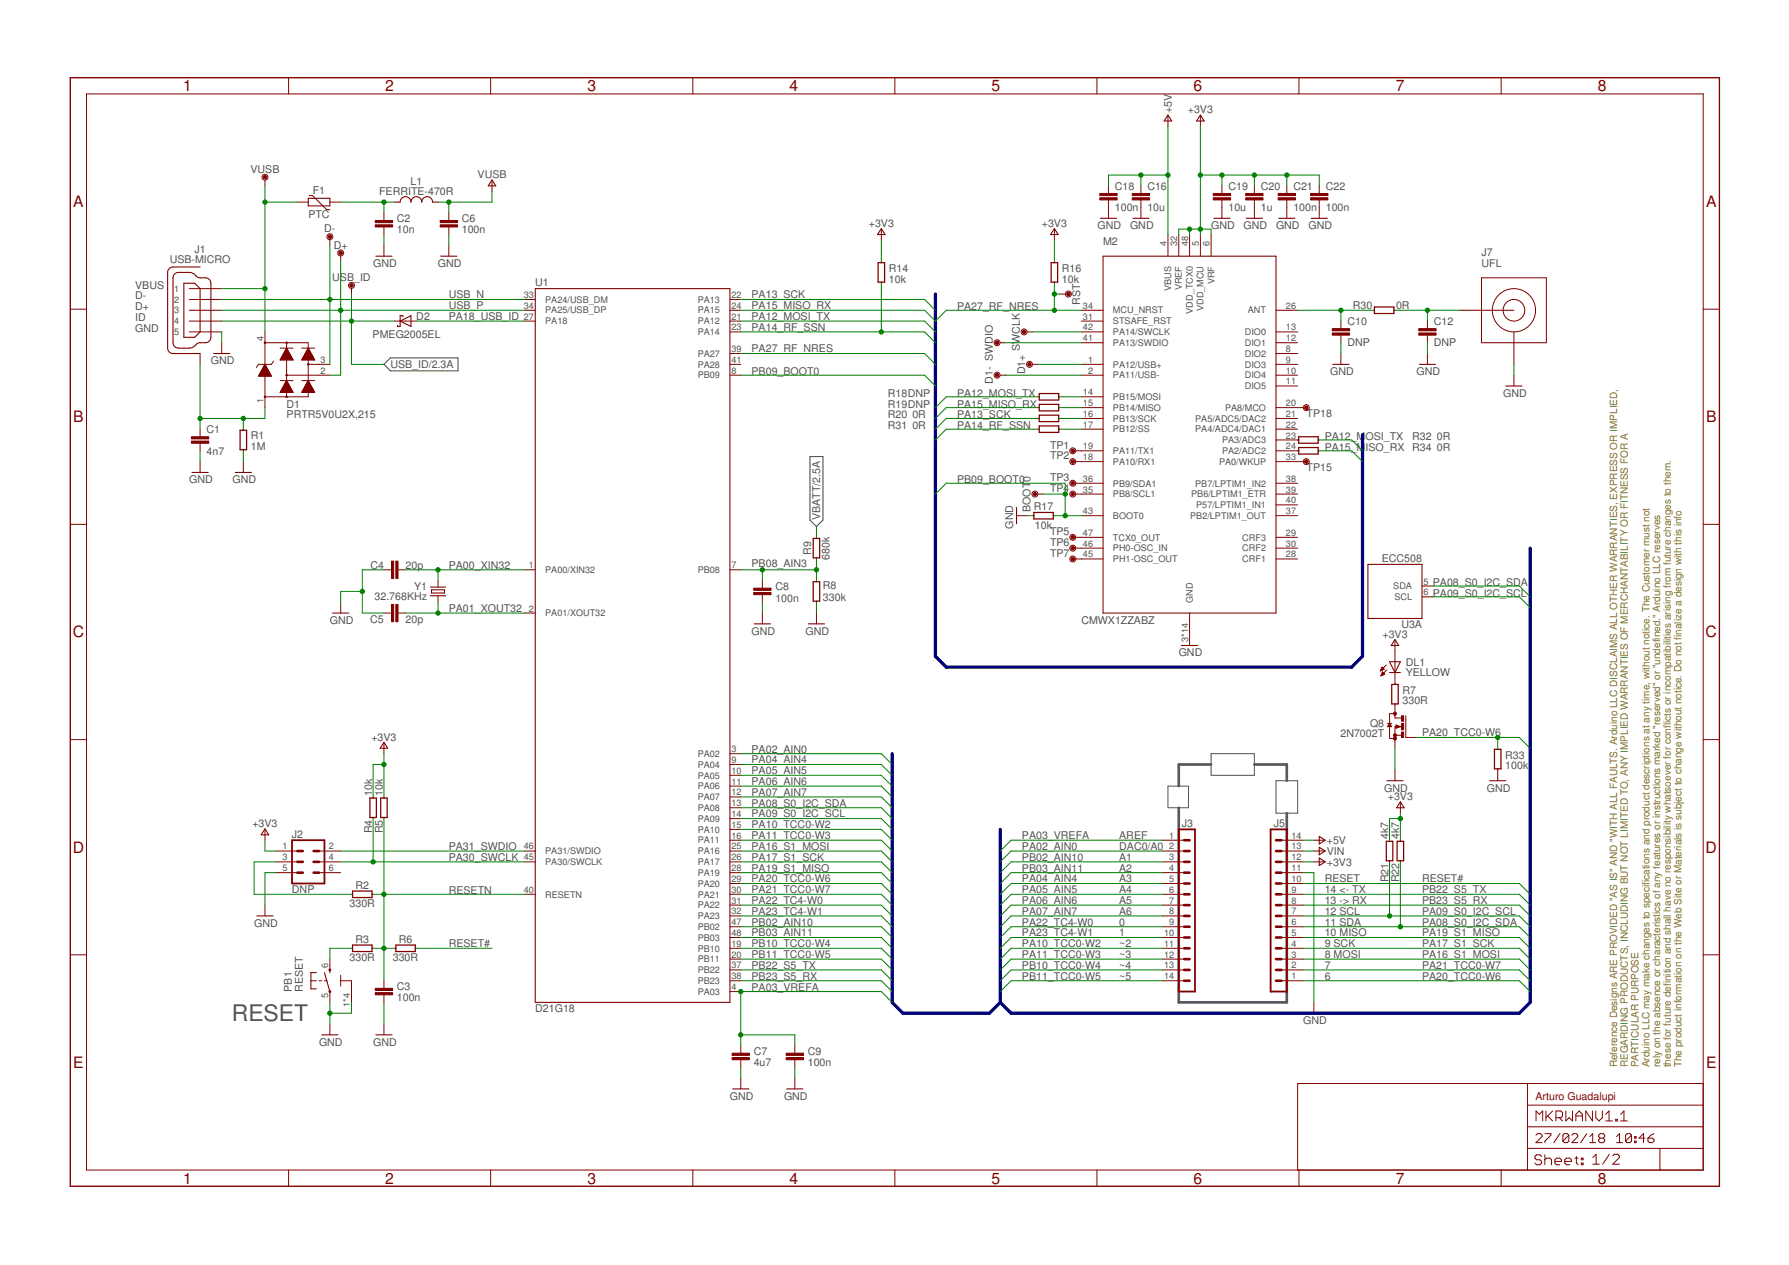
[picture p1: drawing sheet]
<svg xmlns="http://www.w3.org/2000/svg" width="420mm" height="297mm" viewBox="0 0 420 297" stroke-linecap="round" stroke-linejoin="round" font-family="sans-serif">
<path d="M284.4 177h10.2v5.1h-10.2zM274.3 184.6h4.8v5.1h-4.8zM299.7 183.3h5.1v7.6h-5.1zM276.8 235.4h6.4" fill="none" stroke="#505050" stroke-width=".23"/>
<path d="M284.4 179.5h-7.6v5.1M294.6 179.5h7.6v3.8M276.8 189.7v45.7h25.4v-44.5" fill="none" stroke="#505050" stroke-width=".61"/>
<path d="M91.7 84h15.9v3.1h-15.9l-1.5-1.5zM190.2 107.2h3.1v14.9l-1.6 1.5-1.5-1.5z" fill="none" stroke="#505050" stroke-width=".25"/>
<g fill="none" stroke="#800000" stroke-width=".25">
<path d="M274.3 27l.9 1.4h-1.8zM281.9 27l.9 1.4h-1.8zM72.4 46.6h5.1v1.7h-5.1zM92.7 47.5h1.3a1.27 1.27 0 0 1 1.2-1.3 1.27 1.27 0 0 1 1.3 1.3 1.27 1.27 0 0 1 1.3-1.3 1.27 1.27 0 0 1 1.3 1.3 1.27 1.27 0 0 1 1.2-1.3 1.27 1.27 0 0 1 1.3 1.3h1.3M115.5 42.2l.9 1.4h-1.7zM207 53.7l.9 1.4h-1.8zM247.6 53.7l.9 1.4h-1.8zM258.4 51.3h3.8M266 51.3h3.9M285.1 51.3h3.8M292.7 51.3h3.8M300.3 51.3h3.8"/>
<path d="M307.9 51.3h3.8M41.1 64.2l.8-.2h2.9l.6 .2 .8 .7a2.59 2.59 0 0 0 2.1 .3l.5 .2 .5 .3 .2 .8v12.7l-.1 .6-.4 .4a2.64 2.64 0 0 1-2 .3l-.6 .1-1.3 1-.7 .1h-2.8l-.5-.2-.4-.7-.1-15.6 .2-.5zM43.2 66.5h2.5l1.3 1.3v10.1l-1.3 1.3h-2.5zM47 62.7h-6.6l-.8 .5-.2 .8v17.7l.1 .6 .3 .4 .8 .3h6.4M88.3 60.2h3.8M94 75.4l2.5-1.3v2.6zM94.6 74.4v-.3h-.6v2.6h-.7v-.3M103.5 60.2h3.8M125.7 67.8h45.7v167.6h-45.7zM259.1 60.2h40.6v83.8h-40.6zM50.2 83h3.8M313 85.6h3.8"/>
<path d="M333.3 85.6h3.8M353.7 90.6h3.8M45.1 110.9h3.8M55.2 110.9h3.9M238.7 119.2v3.8M101.1 137.9h3.5M101.1 139.9h3.5M101.3 138.5h3.1v.8h-3.1zM321.3 132.5h12.7v12.7h-12.7zM78.1 144h3.8M177.1 146.5h3.9M189.8 146.5h3.9"/>
<path d="M277.5 151.6h3.8M326.3 155.4h2.6l-1.3 2.5zM326.3 157.9h2.6M327.6 150.2l.9 1.4h-1.8zM90.2 174.3l.9 1.4h-1.8zM326.3 170.1l.3 .4h-.5zM328.5 170.6l-.5-.2v.5l.6-.3M330.2 168.1v5.1M62.2 194.6l.9 1.4h-1.8zM309.8 196.4l1.4 .9-1.4 .9zM309.8 198.9l1.4 .9-1.4 .9zM325.7 183.3h3.8"/>
<path d="M328.9 188.3l.9 1.4h-1.8zM349.8 183.3h3.9M60.3 215.1h3.8M309.8 201.5l1.4 .9-1.4 .9zM74.3 228.4h-1.3v3.8h1.3M76.2 228.4l1.3 4.4M77.5 227.8v.6M306.7 237.9h3.8M75.6 243h3.8M88.3 243h3.8M172.1 255.7h3.8M184.8 255.7h3.8"/>
</g>
<g fill="none" stroke="#800000" stroke-width=".23">
<path d="M67.8 18.2v3.9M115.2 18.2v3.9M162.7 18.2v3.9M210.2 18.2v3.9M257.6 18.2v3.9M305.1 18.2v3.9M352.6 18.2v3.9M20.3 22.1h379.7v252.6h-379.7zM274.3 27.1v2.6M281.9 27.1v2.6M62.2 42.4v1.2M69.8 47.5h2.6"/>
<path d="M72.6 45.9h.8l3.3 3.3h.8M77.5 56.3v1.3M77.5 47.5h2.5M90.2 50v1.8M90.2 53.3v1.8M90.2 57.6v2.6M105.4 50v1.8M105.4 53.3v1.8M105.4 57.6v2.6M115.5 42.4v2.5M207 53.8v2.5M247.6 53.8v2.5"/>
<path d="M260.3 43.6v1.8M260.3 46.9v4.4M267.9 43.6v1.8M267.9 46.9v4.4M274.3 55.1v5.1M276.8 55.1v5.1M279.4 55.1v5.1M281.9 55.1v5.1M284.4 55.1v5.1M287 43.6v1.8M287 46.9v4.4M294.6 43.6v1.8"/>
<path d="M294.6 46.9v4.4M302.2 43.6v1.8M302.2 46.9v4.4M309.8 43.6v1.8M309.8 46.9v4.4M16.5 72.6h3.8M44.4 75.4h7.7M44.4 70.3h7.7M44.4 77.9h7.7M44.4 72.9h7.7M44.4 67.8h7.7M62.2 77.9v17.8"/>
<path d="M80 60.2v1.2M82.5 67.8v1.2M92.7 75.4h5.1M123.2 75.4h2.5M123.2 70.3h2.5M123.2 72.9h2.5M171.4 75.4h2.6M171.4 70.3h2.6M171.4 77.9h2.6M171.4 72.9h2.6M207 61.4v.3M207 66.3v.2"/>
<path d="M241.3 77.9h1.2M247.6 61.4v.3M247.6 66.3v.2M248.9 69h1.3M254 75.4h5.1M254 77.9h5.1M254 72.9h5.1M299.7 77.9h5.1M299.7 72.9h5.1M314.9 75.4v1.8M314.9 78.7v1.8M322.5 72.9h.3"/>
<path d="M327.4 72.9h.2M335.2 75.4v1.8M335.2 78.7v1.8M342.9 72.9h12.7M347.9 65.2h15.3v15.3h-15.3zM355.6 77.9v7.7M400 72.6h3.8M47 83v2.6M52.1 80.5v2.5M60.7 88.3h3M60.8 88.2h2.9M60.8 88.1h2.8"/>
<path d="M60.9 88h2.7M60.9 87.9h2.6M61 87.8h2.5M61 87.7h2.4M61.1 87.6h2.3M61.2 87.5h2.1M61.2 87.4h2M61.3 87.3h1.9M61.3 87.2h1.8M61.4 87.1h1.7M61.4 87h1.6M61.5 87h1.5"/>
<path d="M61.5 86.8h1.4M61.6 86.8h1.3M61.6 86.7h1.2M61.7 86.6h1.1M61.7 86.5h1M61.8 86.4h.9M61.8 86.3h.8M61.9 86.2h.7M61.9 86.1h.6M62 86h.5M62 85.9h.4M62.1 85.8h.3"/>
<path d="M62.1 85.7h.2M62.2 85.6h.1M62.2 80.5h10.2v12.7h-10.2M62.2 85.6l1.6 2.7h-3.1zM64.3 84.8l-.5 .8h-3.1l-.5 .7M65.8 81.7h3M65.8 89.4h3M65.8 84.5h3M65.8 92.1h3M65.9 84.4h2.8M65.9 92h2.8M65.9 84.3h2.8"/>
<path d="M65.9 91.9h2.8M66 84.2h2.6M66 91.8h2.6M66 84.1h2.6M66 91.7h2.6M66.1 84h2.4M66.1 91.6h2.4M66.1 83.9h2.4M66.1 91.5h2.4M66.2 83.8h2.2M66.2 91.4h2.2M66.2 83.7h2.2"/>
<path d="M66.2 91.3h2.2M66.3 83.6h2M66.3 91.2h2M66.3 83.5h2M66.3 91.1h2M66.4 83.4h1.8M66.4 91h1.8M66.4 83.3h1.8M66.5 83.2h1.6M66.5 90.8h1.6M66.5 83.1h1.6M66.6 83h1.4"/>
<path d="M66.6 90.7h1.4M66.6 90.6h1.4M66.7 82.8h1.2M66.7 90.5h1.2M66.7 90.4h1.2M66.8 82.7h1M66.8 90.3h1M66.8 82.6h1M66.8 90.2h1M66.9 82.5h.8M66.9 90.1h.8M67 82.4h.6"/>
<path d="M67 90h.6M67 82.3h.6M67 89.9h.6M67.1 82.2h.4M67.1 89.8h.4M67.1 82.1h.4M67.1 89.7h.4M67.2 82h.2M67.2 89.6h.2M67.2 81.9h.2M67.2 89.5h.2M67.3 81.8h.1"/>
<path d="M67.3 89.4h.1M67.3 88.1h10.2M67.3 80.5v12.7M67.3 81.7l1.5 2.8h-3zM67.3 89.4l1.5 2.8h-3zM70.9 81.7h3M70.9 89.4h3M70.9 84.5h3M70.9 92.1h3M71 84.4h2.8M71 92h2.8M71 84.3h2.8"/>
<path d="M71 91.9h2.8M71.1 84.2h2.6M71.1 91.8h2.6M71.1 84.1h2.6M71.1 91.7h2.6M71.1 84h2.5M71.1 91.6h2.5M71.2 83.9h2.4M71.2 91.5h2.4M71.2 83.8h2.3M71.2 91.4h2.3M71.3 83.7h2.2"/>
<path d="M71.3 91.3h2.2M71.4 83.6h2M71.4 91.2h2M71.4 83.5h2M71.4 91.1h2M71.5 83.4h1.8M71.5 91h1.8M71.5 83.3h1.8M71.6 83.2h1.6M71.6 90.8h1.6M71.6 83.1h1.6M71.7 83h1.4"/>
<path d="M71.7 90.7h1.4M71.7 83h1.3M71.7 90.6h1.3M71.8 82.8h1.2M71.8 90.5h1.2M71.8 82.8h1.1M71.8 90.4h1.1M71.9 82.7h1M71.9 90.3h1M71.9 82.6h.9M71.9 90.2h.9M72 82.5h.8"/>
<path d="M72 90.1h.8M72 82.4h.7M72 90h.7M72.1 82.3h.6M72.1 89.9h.6M72.1 82.2h.5M72.1 89.8h.5M72.2 82.1h.4M72.2 89.7h.4M72.2 82h.3M72.2 89.6h.3M72.3 81.9h.2"/>
<path d="M72.3 89.5h.2M72.3 81.8h.1M72.3 89.4h.1M72.4 85.6h5.1M72.4 81.7l1.5 2.8h-3zM72.4 89.4l1.5 2.8h-3zM171.4 83h2.6M171.4 85.6h2.6M171.4 88.1h2.6M234.9 88.1h1.3M234.9 80.5h1.3M242.5 85.6h1.3"/>
<path d="M243.8 93.2h.3M243.8 95.7h.3M243.8 98.3h.3M248.6 93.2h.3M248.6 95.7h.3M248.6 98.3h.3M254 85.6h5.1M254 88.1h5.1M254 80.5h5.1M254 93.2h5.1M254 95.7h5.1M254 98.3h5.1"/>
<path d="M299.7 83h5.1M299.7 85.6h5.1M299.7 88.1h5.1M299.7 80.5h5.1M299.7 90.6h5.1M299.7 95.7h6.3M299.7 98.3h5.1M314.9 83v2.6M335.2 83v2.6M355.6 88.1v2.5M47 100.8v1.8M47 104.1v1.8"/>
<path d="M47 108.4v2.5M57.1 100.8v.2M57.1 105.6v.3M57.1 108.4v2.5M243.8 100.8h.3M243.8 116h1.3M248.6 100.8h.3M252.7 108.4h6.4M252.7 105.9h6.4M252.7 113.5h6.4M252.7 116h6.4M254 100.8h5.1"/>
<path d="M299.7 100.8h5.1M299.7 108.4h6.3M299.7 105.9h5.3M299.7 113.5h5.1M299.7 116h5.1M299.7 103.3h5.3M299.7 118.6h5.1M309.6 105.9h.2M309.6 103.3h.2M16.5 123.1h3.8M90.2 133.8h1.7M93.5 133.8h1.7"/>
<path d="M102.9 136.3v1.6M102.9 139.9v1.5M123.2 133.8h2.5M171.4 133.8h2.6M179 136.3v1.8M179 139.6v1.8M191.7 126.2v.2M191.7 131v.3M191.7 136.3v.3M238.7 121.1h2.6M242.5 121.1h.3M247.4 121.1h.2"/>
<path d="M252.7 126.2h6.4M252.7 128.7h6.4M252.7 131.3h6.4M254 121.1h5.1M299.7 121.1h5.1M299.7 126.2h5.1M299.7 128.7h5.1M299.7 131.3h5.1M334 137.6h2.5M400 123.1h3.8M80 141.4v2.6M90.2 144h1.7"/>
<path d="M93.5 144h1.7M123.2 144h2.5M179 144v2.5M191.7 141.2v.2M191.7 144v2.5M279.4 144v7.6M324.2 157.4h.2M324.3 157.3h.4M324.3 157.2h.7M324.3 158.6h.1M324.4 158.5h.3M324.4 157.1h.6"/>
<path d="M324.4 157h.5M324.4 158.4h.6M324.5 156.8h.3M324.5 158.3h.7M324.5 156.7h.1M324.5 158.2h.6M324.6 156.7l.5 .5-.9 .3zM324.6 158.1h.4M324.7 157.9h.1M324.7 157.8l-.4 .9M324.7 157.8l.5 .5M324.7 157.8h.1"/>
<path d="M325.2 158.3l-.9 .4M325.6 156.1l-1.4 1.4M325.7 157.3l-1.4 1.4M327.6 150.3v10.4M334 140.1h2.5M16.5 173.7h3.8M90.2 174.4v2.6M171.4 177h2.6M171.4 179.5h2.6M325.8 169.9h1.1M326.3 169.9l.6 .7h-1.1zM327.6 167.6h-1.3v5.8h1.3"/>
<path d="M327.6 165.3v3.3h1.5M327.6 172.7h1.5M327.9 170.2l1 .4-1 .4zM329.1 170.6h-1.5v5.1M330.2 173.2h2.5M351.7 175.7v.3M400 173.7h3.8M62.2 194.8v2.5M64.8 199.8h5M74.9 199.8h5.1M87.6 187.1v.3M87.6 192v.2"/>
<path d="M90.2 187.1v.3M90.2 192v.2M123.2 199.8h2.5M171.4 182.1h2.6M171.4 184.6h2.6M171.4 187.1h2.6M171.4 189.7h2.6M171.4 192.2h2.6M171.4 194.8h2.6M171.4 197.3h2.6M171.4 199.8h2.6M273 197.3h5.1"/>
<path d="M273 199.8h5.1M300.9 197.3h5.1M300.9 199.8h5.1M308.6 197.3h2.5M308.6 199.8h2.5M326.3 197.3v.2M327.6 180.8v2.5M328.9 188.4v2.5M328.9 197.3v.2M351.7 180.5v2.8M62.2 212.5v2.6M64.8 202.4h5"/>
<path d="M64.8 204.9h5M74.9 202.4h5.1M74.9 204.9h5.1M82.5 210h.3M87.4 210h.2M123.2 202.4h2.5M123.2 210h2.5M171.4 202.4h2.6M171.4 204.9h2.6M171.4 207.5h2.6M171.4 210h2.6M171.4 212.5h2.6"/>
<path d="M171.4 215.1h2.6M171.4 217.6h2.6M273 202.4h5.1M273 204.9h5.1M273 207.5h5.1M273 210h5.1M273 212.5h5.1M273 215.1h5.1M273 217.6h5.1M300.9 202.4h5.1M300.9 204.9h5.1M300.9 207.5h5.1"/>
<path d="M300.9 210h5.1M300.9 212.5h5.1M300.9 215.1h5.1M300.9 217.6h5.1M308.6 202.4h2.5M326.3 202.1v.3M328.9 202.1v.3M16.5 224.2h3.8M73 230.3h1.3M74.9 230.3h.7M76.2 230.3h.6M77.5 225.2v2.6"/>
<path d="M77.5 232.8v2.6M80 230.3h2.5v5.1M80 229v2.6M82.5 222.7h.3M87.4 222.7h.2M90.2 230.3v1.8M90.2 233.6v1.8M92.7 222.7h.3M97.5 222.7h.3M171.4 232.8h2.6M171.4 220.1h2.6M171.4 222.7h2.6"/>
<path d="M171.4 225.2h2.6M171.4 227.8h2.6M171.4 230.3h2.6M273 220.1h5.1M273 222.7h5.1M273 225.2h5.1M273 227.8h5.1M273 230.3h5.1M300.9 220.1h5.1M300.9 222.7h5.1M300.9 225.2h5.1M300.9 227.8h5.1"/>
<path d="M300.9 230.3h5.1M308.6 235.4v2.5M400 224.2h3.8M77.5 240.5v2.5M90.2 240.5v2.5M174 245.5v1.8M174 248.8v1.8M174 253.2v2.5M186.7 245.5v1.8M186.7 248.8v1.8M186.7 253.2v2.5M358.7 254.4v20.3"/>
<path d="M358.7 259.5h41.3M400 254.4h-95.2v20.3M67.8 274.7v3.9M115.2 274.7v3.9M162.7 274.7v3.9M210.2 274.7v3.9M257.6 274.7v3.9M305.1 274.7v3.9M352.6 274.7v3.9M358.7 269.7h41.3M358.7 264.6h41.3M360.7 266.6l.4-.4h.7l.3 .4v.3l-1.4 1.4h1.4"/>
<path d="M360.7 263.2v-2.3l.8 .8 .8-.8v2.3M362.1 271.5l-.4-.3h-.8l-.4 .3v.4l.4 .4h.8l.4 .4v.4l-.4 .4h-.8l-.4-.4M362.8 271.2v2.3M362.8 272.3l.4-.4h.8l.4 .4v1.2M362.8 266.2h1.4v.4l-1.4 1.3v.4M363.1 260.9v2.3M363.5 262l1.1 1.2M364.6 260.9l-1.5 1.5M365.2 272.7h1.5v-.4l-.4-.4h-.8l-.3 .4v.8l.3 .4h.8M365.4 262.4h1.2l.4-.4v-.7l-.4-.4h-1.2v2.3M366.2 262.4l.8 .8M366.4 266.2l-1.5 2.1"/>
<path d="M367.5 272.7h1.6v-.4l-.4-.4h-.8l-.4 .4v.8l.4 .4h.8M367.7 260.9v2.3l.8-.8 .8 .8v-2.3M368.4 266.6v1.3l-.3 .4h-.7l-.3-.4M368.4 266.6l-.3-.4h-.7l-.3 .4v1.3M368.4 266.6l-1.3 1.3M369.1 266.6l.4-.4h.7l.3 .4v.3l-1.4 1.4h1.4M369.8 271.9h.8M370.1 263.2v-1.5l.8-.8 .7 .8v1.5M370.1 262h1.5M370.2 271.5v1.6l.4 .4M371.4 271.9h.4v.4h-.4zM371.4 273.1h.4v.4h-.4z"/>
<path d="M372.7 266.2l-1.5 2.1M373.4 268.3h1.4M373.4 266.9l.7-.7v2.1M374 260.9v2.3l-1.6-2.3v2.3M374.1 271.8l.8-.8v2.4M374.1 273.4h1.5M374.8 260.9v1.5l.8 .8 .7-.8v-1.5M375.8 267.3l-.3 .3v.3l.3 .4h.7l.4-.4v-.3l-.4-.3M375.8 267.3l-.3-.4v-.3l.3-.4h.7l.4 .4v.3l-.4 .4M375.8 267.3h.7M377.1 261.7l.8-.8v2.3M377.1 263.2h1.6"/>
<path d="M378 271l-1.6 2.4M378.8 271.4l.3-.4h.8l.4 .4v.4l-1.5 1.6h1.5M379.5 262.8h.3v.4h-.3zM379.7 268.3h1.4M379.7 266.9l.7-.7v2.1M380.6 263.2h1.6M380.6 261.7l.8-.8v2.3M383.2 266.6v1.3l-.4 .4h-.7l-.3-.4M383.2 266.6l-.4-.4h-.7l-.3 .4v1.3M383.2 266.6l-1.4 1.3M383.9 267.9h.3v.4h-.3zM383.9 266.9h.3v.4h-.3z"/>
<path d="M386.3 267.3h-1.4l1.1-1.1v2.1M387 267.3h1.1l.4 .3v.3l-.4 .4h-.7l-.4-.4zM388.5 266.2l-.8 .4-.7 .7M389.8 269.7v5"/>
<circle cx="62.2" cy="41.6" r=".7"/>
<circle cx="77.5" cy="55.6" r=".7"/>
<circle cx="80" cy="59.4" r=".7"/>
<circle cx="82.5" cy="67" r=".7"/>
<circle cx="240.5" cy="77.9" r=".7"/>
<circle cx="250.9" cy="69" r=".7"/>
<circle cx="355.6" cy="72.9" r="5.1"/>
<circle cx="355.6" cy="72.9" r="2.54"/>
<circle cx="62.2" cy="93.2" r=".17"/>
<circle cx="62.2" cy="80.5" r=".11"/>
<circle cx="62.2" cy="80.5" r=".17"/>
<circle cx="62.2" cy="93.2" r=".11"/>
<circle cx="67.3" cy="88.1" r=".17"/>
<circle cx="67.3" cy="93.2" r=".17"/>
<circle cx="67.3" cy="80.5" r=".11"/>
<circle cx="67.3" cy="80.5" r=".17"/>
<circle cx="67.3" cy="88.1" r=".11"/>
<circle cx="67.3" cy="93.2" r=".11"/>
<circle cx="72.4" cy="85.6" r=".11"/>
<circle cx="72.4" cy="85.6" r=".17"/>
<circle cx="234.2" cy="88.1" r=".7"/>
<circle cx="234.2" cy="80.5" r=".7"/>
<circle cx="241.8" cy="85.6" r=".7"/>
<circle cx="306.8" cy="95.7" r=".7"/>
<circle cx="243.1" cy="116" r=".7"/>
<circle cx="251.9" cy="113.5" r=".7"/>
<circle cx="251.9" cy="116" r=".7"/>
<circle cx="251.9" cy="105.9" r=".7"/>
<circle cx="251.9" cy="108.4" r=".7"/>
<circle cx="306.8" cy="108.4" r=".7"/>
<circle cx="251.9" cy="131.3" r=".7"/>
<circle cx="251.9" cy="126.2" r=".7"/>
<circle cx="251.9" cy="128.7" r=".7"/>
</g>
<g fill="none" stroke="#800000" stroke-width=".42">
<path d="M68.6 197.3h7.6v10.2h-7.6zM276.8 194.8h3.8v38h-3.8zM298.4 194.8h3.8v38h-3.8z"/>
<circle cx="77.5" cy="227.8" r=".13"/>
<circle cx="77.5" cy="232.8" r=".13"/>
</g>
<g fill="none" stroke="#800000" stroke-width=".61">
<path d="M69.8 199.8h1.3M73.7 199.8h1.2M278.1 199.8h1.3M278.1 197.3h1.3M299.7 199.8h1.2M299.7 197.3h1.2M69.8 204.9h1.3M69.8 202.4h1.3M73.7 204.9h1.2M73.7 202.4h1.2M278.1 217.6h1.3M278.1 215.1h1.3"/>
<path d="M278.1 212.5h1.3M278.1 210h1.3M278.1 207.5h1.3M278.1 204.9h1.3M278.1 202.4h1.3M299.7 217.6h1.2M299.7 215.1h1.2M299.7 212.5h1.2M299.7 210h1.2M299.7 207.5h1.2M299.7 204.9h1.2M299.7 202.4h1.2"/>
<path d="M278.1 225.2h1.3M278.1 227.8h1.3M278.1 230.3h1.3M278.1 220.1h1.3M278.1 222.7h1.3M299.7 225.2h1.2M299.7 227.8h1.2M299.7 230.3h1.2M299.7 220.1h1.2M299.7 222.7h1.2"/>
</g>
<g fill="none" stroke="#800000" stroke-width=".3">
<path d="M206.2 61.7h1.6v4.6h-1.6zM246.9 61.7h1.5v4.6h-1.5zM322.8 72.1h4.6v1.5h-4.6zM244.1 92.4h4.5v1.5h-4.5zM244.1 95h4.5v1.5h-4.5zM244.1 97.5h4.5v1.5h-4.5zM56.4 101h1.5v4.6h-1.5zM244.1 100h4.5v1.5h-4.5zM305 102.6h4.6v1.5h-4.6zM305 105.1h4.6v1.5h-4.6zM191 126.4h1.5v4.6h-1.5zM191 136.6h1.5v4.6h-1.5z"/>
<path d="M242.8 120.3h4.6v1.6h-4.6zM326.9 160.7h1.5v4.6h-1.5zM351 176h1.5v4.5h-1.5zM86.9 187.4h1.5v4.6h-1.5zM89.4 187.4h1.5v4.6h-1.5zM325.6 197.5h1.5v4.6h-1.5zM328.1 197.5h1.5v4.6h-1.5zM82.8 209.2h4.6v1.6h-4.6zM82.8 221.9h4.6v1.5h-4.6zM93 221.9h4.5v1.5h-4.5z"/>
</g>
<g fill="#800000" stroke="#800000" stroke-width=".23">
<path d="M184.6 248.3h4.1v.5h-4.1z"/>
<path d="M184.6 247.3h4.1v.5h-4.1z"/>
<path d="M171.9 248.3h4.1v.5h-4.1z"/>
<path d="M171.9 247.3h4.1v.5h-4.1z"/>
<path d="M93 131.8h.5v4h-.5z"/>
<path d="M91.9 131.8h.6v4h-.6z"/>
<path d="M88.1 52.8h4.1v.5h-4.1z"/>
<path d="M88.1 51.8h4.1v.5h-4.1z"/>
<path d="M103.4 52.8h4v.5h-4z"/>
<path d="M103.4 51.8h4v.5h-4z"/>
<path d="M93 141.9h.5v4.1h-.5z"/>
<path d="M91.9 141.9h.6v4.1h-.6z"/>
<path d="M88.1 233.1h4.1v.5h-4.1z"/>
<path d="M88.1 232.1h4.1v.5h-4.1z"/>
<path d="M177 139.1h4.1v.5h-4.1z"/>
<path d="M177 138.1h4.1v.5h-4.1z"/>
<path d="M333.2 78.2h4.1v.5h-4.1z"/>
<path d="M333.2 77.2h4.1v.5h-4.1z"/>
<path d="M312.9 78.2h4v.5h-4z"/>
<path d="M312.9 77.2h4v.5h-4z"/>
<path d="M329.1 168.1h.5v1.3h-.5z"/>
<path d="M329.1 171.9h.5v1.3h-.5z"/>
<path d="M329.1 169.9h.5v1.5h-.5z"/>
<path d="M45 103.6h4v.5h-4z"/>
<path d="M45 102.6h4v.5h-4z"/>
<path d="M265.9 46.4h4.1v.5h-4.1z"/>
<path d="M265.9 45.4h4.1v.5h-4.1z"/>
<path d="M258.3 46.4h4.1v.5h-4.1z"/>
<path d="M258.3 45.4h4.1v.5h-4.1z"/>
<path d="M284.9 46.4h4.1v.5h-4.1z"/>
<path d="M284.9 45.4h4.1v.5h-4.1z"/>
<path d="M292.6 46.4h4v.5h-4z"/>
<path d="M292.6 45.4h4v.5h-4z"/>
<path d="M300.2 46.4h4v.5h-4z"/>
<path d="M300.2 45.4h4v.5h-4z"/>
<path d="M307.8 46.4h4.1v.5h-4.1z"/>
<path d="M307.8 45.4h4.1v.5h-4.1z"/>
</g>
<path d="M16.5 18.2h387.3v260.4h-387.3z" fill="none" stroke="#800000" stroke-width=".32"/>
<g fill="#800000" stroke="#800000" stroke-width=".23">
<circle cx="327.6" cy="173.4" r=".36"/>
<circle cx="327.6" cy="172.7" r=".36"/>
<circle cx="327.6" cy="167.6" r=".36"/>
<circle cx="62.2" cy="41.6" r=".4"/>
<circle cx="77.5" cy="55.6" r=".4"/>
<circle cx="80" cy="59.4" r=".4"/>
<circle cx="82.5" cy="67" r=".4"/>
<circle cx="241.8" cy="85.6" r=".4"/>
<circle cx="234.2" cy="88.1" r=".4"/>
<circle cx="251.9" cy="105.9" r=".4"/>
<circle cx="251.9" cy="108.4" r=".4"/>
<circle cx="251.9" cy="113.5" r=".4"/>
<circle cx="251.9" cy="116" r=".4"/>
<circle cx="251.9" cy="126.2" r=".4"/>
<circle cx="251.9" cy="128.7" r=".4"/>
<circle cx="251.9" cy="131.3" r=".4"/>
<circle cx="306.8" cy="108.4" r=".4"/>
<circle cx="306.8" cy="95.7" r=".4"/>
<circle cx="234.2" cy="80.5" r=".4"/>
<circle cx="240.5" cy="77.9" r=".4"/>
<circle cx="243.1" cy="116" r=".4"/>
<circle cx="250.9" cy="69" r=".4"/>
</g>
<path d="M219.7 69v85.1l2.5 2.6h95.3l2.5-2.6v-52.1M359.4 128.7v106.7l-2.6 2.5h-119.3l-2.6-2.5M209.5 177v58.4l2.6 2.5h20.3l2.5-2.5M234.9 194.8v40.6" fill="none" stroke="#000080" stroke-width=".76"/>
<g fill="none" stroke="#008000" stroke-width=".23">
<path d="M274.3 29.7v25.4M281.9 29.7v25.4M62.2 43.6v34.3M62.2 47.5h7.6M77.5 57.6v28M80 47.5h12.7M90.2 47.5v2.5M90.2 55.1v2.5M105.4 47.5v2.5M105.4 55.1v2.5M115.5 44.9v2.6h-12.6M207 56.3v5.1"/>
<path d="M247.6 56.3v5.1M267.9 41.1v2.5M274.3 41.1h-14v2.5M276.8 55.1v-1.3h7.6v1.3M279.4 53.8v1.3M281.9 41.1h27.9v2.5M287 41.1v2.5M294.6 41.1v2.5M302.2 41.1v2.5M52.1 77.9v2.6M52.1 75.4h40.6M52.1 72.9h71.1"/>
<path d="M52.1 70.3h71.1M52.1 67.8h10.1M80 61.4v26.7h-2.5M82.5 69v16.6h7.7M97.8 75.4h25.4M174 75.4h43.1l2.6 2.5M174 72.9h43.1l2.6 2.5 2.5-2.5h31.8M174 70.3h43.1l2.6 2.6M174 77.9h43.1l2.6 2.6M207 66.5v11.4M242.5 77.9h11.5M247.6 66.5v6.4"/>
<path d="M247.6 69h1.3M304.8 72.9h17.7M314.9 72.9v2.5M327.6 72.9h15.3M335.2 72.9v2.5M47 85.6v15.2M57.1 98.3v2.5M62.2 95.7v2.6h-15.2M174 88.1h43.1l2.6 2.5M174 83h43.1l2.6 2.6M236.2 88.1h17.8M236.2 80.5h17.8"/>
<path d="M243.8 85.6h10.2M243.8 98.3h-21.6l-2.5 2.5M243.8 93.2h-21.6l-2.5 2.5M243.8 95.7h-21.6l-2.5 2.6M248.9 98.3h5.1M248.9 93.2h5.1M248.9 95.7h5.1M314.9 80.5v2.5M335.2 80.5v2.5M355.6 85.6v2.5M47 105.9v2.5M57.1 105.9v2.5"/>
<path d="M219.7 116l2.5-2.5h28v7.6M243.8 100.8h-21.6l-2.5 2.5M245.1 116h5.1M248.9 100.8h5.1M309.8 105.9h7.7l2.5 2.5M309.8 103.3h7.7l2.5 2.6M85.1 138.9h-5.1v2.5M90.2 133.8h-5.1v10.2h5.1M95.2 133.8h28M102.9 133.8v2.5M174 133.8h17.7M179 133.8v2.5"/>
<path d="M191.7 123.6v2.6M191.7 131.3v5M241.3 121.1h1.2M247.6 121.1h6.4M336.5 137.6h20.3l2.6 2.5M95.2 144h28M102.9 141.4v2.6M179 141.4v2.6M191.7 141.4v2.6M336.5 140.1h20.3l2.6 2.6M90.2 177v10.1M90.2 179.5h-2.6v7.6"/>
<path d="M174 177h33l2.5 2.5M174 179.5h33l2.5 2.6M327.6 175.7v5.1M332.7 173.2h24.1l2.6 2.5M351.7 173.2v2.5M62.2 197.3v2.5h2.6M80 199.8h43.2M87.6 192.2v10.2M90.2 192.2v38.1M174 197.3h33l2.5 2.5M174 199.8h33l2.5 2.6M174 182.1h33l2.5 2.5"/>
<path d="M174 184.6h33l2.5 2.5M174 187.1h33l2.5 2.6M174 194.8h33l2.5 2.5M174 192.2h33l2.5 2.6M174 189.7h33l2.5 2.5M273 197.3h-35.5l-2.6 2.5M273 199.8h-35.5l-2.6 2.6M306 197.3h2.6M306 199.8h2.6M328.9 192.2h-2.6v5.1M328.9 190.9v6.4M64.8 204.9h-2.6v7.6"/>
<path d="M64.8 202.4h-5.1v7.6h22.8M80 202.4h43.2M87.6 210h35.6M174 204.9h33l2.5 2.6M174 202.4h33l2.5 2.5M174 217.6h33l2.5 2.5M174 207.5h33l2.5 2.5M174 210h33l2.5 2.5M174 212.5h33l2.5 2.6M174 215.1h33l2.5 2.5M273 204.9h-35.5l-2.6 2.6M273 202.4h-35.5l-2.6 2.5"/>
<path d="M273 217.6h-35.5l-2.6 2.5M273 207.5h-35.5l-2.6 2.5M273 210h-35.5l-2.6 2.5M273 212.5h-35.5l-2.6 2.6M273 215.1h-35.5l-2.6 2.5M306 204.9h2.6v30.5M306 202.4h2.6M306 217.6h50.8l2.6 2.5M306 207.5h50.8l2.6 2.5M306 210h50.8l2.6 2.5M306 212.5h50.8l2.6 2.6M306 215.1h50.8l2.6 2.5"/>
<path d="M326.3 202.4v12.7M328.9 202.4v15.2M77.5 235.4v5.1M82.5 222.7h-5v2.5M82.5 235.4v2.5h-5M87.6 222.7h5.1M90.2 235.4v5.1M97.8 222.7h17.7M174 220.1h33l2.5 2.6M174 222.7h33l2.5 2.5M174 225.2h33l2.5 2.6M174 227.8h33l2.5 2.5"/>
<path d="M174 230.3h33l2.5 2.5M209.5 235.4l-2.5-2.6h-33v12.7M273 220.1h-35.5l-2.6 2.6M273 222.7h-35.5l-2.6 2.5M273 225.2h-35.5l-2.6 2.6M273 227.8h-35.5l-2.6 2.5M273 230.3h-35.5l-2.6 2.5M306 220.1h50.8l2.6 2.6M306 222.7h50.8l2.6 2.5M306 225.2h50.8l2.6 2.6M306 227.8h50.8l2.6 2.5M306 230.3h50.8l2.6 2.5"/>
<path d="M174 250.6v2.6M174 243h12.7v2.5M186.7 250.6v2.6"/>
</g>
<g fill="#008000" stroke="#008000" stroke-width=".23">
<circle cx="85.1" cy="138.9" r=".51"/>
<circle cx="77.5" cy="237.9" r=".51"/>
<circle cx="174" cy="243" r=".51"/>
<circle cx="174" cy="232.8" r=".51"/>
<circle cx="326.3" cy="215.1" r=".51"/>
<circle cx="328.9" cy="217.6" r=".51"/>
<circle cx="351.7" cy="173.2" r=".51"/>
<circle cx="267.9" cy="41.1" r=".51"/>
<circle cx="274.3" cy="41.1" r=".51"/>
<circle cx="328.9" cy="192.2" r=".51"/>
<circle cx="90.2" cy="179.5" r=".51"/>
<circle cx="281.9" cy="53.8" r=".51"/>
<circle cx="281.9" cy="41.1" r=".51"/>
<circle cx="287" cy="41.1" r=".51"/>
<circle cx="294.6" cy="41.1" r=".51"/>
<circle cx="279.4" cy="53.8" r=".51"/>
<circle cx="302.2" cy="41.1" r=".51"/>
<circle cx="82.5" cy="75.4" r=".51"/>
<circle cx="80" cy="72.9" r=".51"/>
<circle cx="77.5" cy="70.3" r=".51"/>
<circle cx="62.2" cy="67.8" r=".51"/>
<circle cx="62.2" cy="47.5" r=".51"/>
<circle cx="105.4" cy="47.5" r=".51"/>
<circle cx="102.9" cy="133.8" r=".51"/>
<circle cx="102.9" cy="144" r=".51"/>
<circle cx="87.6" cy="202.4" r=".51"/>
<circle cx="90.2" cy="222.7" r=".51"/>
<circle cx="90.2" cy="210" r=".51"/>
<circle cx="57.1" cy="98.3" r=".51"/>
<circle cx="47" cy="98.3" r=".51"/>
<circle cx="90.2" cy="47.5" r=".51"/>
<circle cx="191.7" cy="133.8" r=".51"/>
<circle cx="179" cy="133.8" r=".51"/>
<circle cx="207" cy="77.9" r=".51"/>
<circle cx="247.6" cy="69" r=".51"/>
<circle cx="247.6" cy="72.9" r=".51"/>
<circle cx="335.2" cy="72.9" r=".51"/>
<circle cx="314.9" cy="72.9" r=".51"/>
<circle cx="250.2" cy="121.1" r=".51"/>
<circle cx="250.2" cy="116" r=".51"/>
</g>
<text font-size="5.4" fill="#505050" x="54.5" y="239.8">RESET</text>
<g font-size="3.7" fill="#800000">
<text x="43" y="21.4">1</text>
<text x="90.5" y="21.4">2</text>
<text x="138" y="21.4">3</text>
<text x="185.4" y="21.4">4</text>
<text x="232.9" y="21.4">5</text>
<text x="280.3" y="21.4">6</text>
<text x="327.8" y="21.4">7</text>
<text x="375.3" y="21.4">8</text>
<text x="17.2" y="48.6">A</text>
<text x="400.7" y="48.6">A</text>
<text x="17.2" y="99.2">B</text>
<text x="400.7" y="99.2">B</text>
<text x="17.1" y="149.7">C</text>
<text x="400.6" y="149.7">C</text>
<text x="17.1" y="200.2">D</text>
<text x="400.6" y="200.2">D</text>
<text x="17.2" y="250.8">E</text>
<text x="400.7" y="250.8">E</text>
<text x="43" y="277.9">1</text>
<text x="90.5" y="277.9">2</text>
<text x="138" y="277.9">3</text>
<text x="185.4" y="277.9">4</text>
<text x="232.9" y="277.9">5</text>
<text x="280.3" y="277.9">6</text>
<text x="327.8" y="277.9">7</text>
<text x="375.3" y="277.9">8</text>
</g>
<g font-size="2.5" fill="#505050">
<text x="275.2" y="26.6" transform="rotate(-90 275.2 26.6)">+5V</text>
<text x="279" y="26.6">+3V3</text>
<text x="58.8" y="40.6">VUSB</text>
<text x="112.2" y="41.9">VUSB</text>
<text x="73.5" y="45.4">F1</text>
<text x="89" y="45.7">FERRITE-470R</text>
<text x="96.4" y="43.4">L1</text>
<text x="261.8" y="44.5">C18</text>
<text x="269.5" y="44.5">C16</text>
<text x="288.5" y="44.5">C19</text>
<text x="296.1" y="44.5">C20</text>
<text x="303.7" y="44.5">C21</text>
<text x="311.4" y="44.5">C22</text>
<text x="72.4" y="51.1">PTC</text>
<text x="93.2" y="52.2">C2</text>
<text x="108.4" y="52.2">C6</text>
<text x="204" y="53.3">+3V3</text>
<text x="244.7" y="53.3">+3V3</text>
<text x="257.8" y="53.8">GND</text>
<text x="261.8" y="49.6">100n</text>
<text x="265.4" y="53.8">GND</text>
<text x="269.5" y="49.6">10u</text>
<text x="284.4" y="53.8">GND</text>
<text x="288.5" y="49.6">10u</text>
<text x="292.1" y="53.8">GND</text>
<text x="296.1" y="49.6">1u</text>
<text x="299.7" y="53.8">GND</text>
<text x="303.7" y="49.6">100n</text>
<text x="307.3" y="53.8">GND</text>
<text x="311.4" y="49.6">100n</text>
<text x="45.7" y="59.4">J1</text>
<text x="76.2" y="54.6">D-</text>
<text x="78.4" y="58.4">D+</text>
<text x="93.2" y="54.7">10n</text>
<text x="108.4" y="54.7">100n</text>
<text x="259.1" y="57.6">M2</text>
<text x="39.9" y="61.7">USB-MICRO</text>
<text x="78" y="66">USB_ID</text>
<text x="87.6" y="62.7">GND</text>
<text x="102.9" y="62.7">GND</text>
<text x="208.8" y="63.8">R14</text>
<text x="249.4" y="63.8">R16</text>
<text x="347.9" y="62.7">UFL</text>
<text x="347.9" y="60.2">J7</text>
<text x="31.7" y="67.8">VBUS</text>
<text x="31.7" y="70.3">D-</text>
<text x="105.4" y="70.1">USB_N</text>
<text x="125.7" y="67.3">U1</text>
<text x="176.5" y="70.1">PA13_SCK</text>
<text x="208.8" y="66.4">10k</text>
<text x="249.4" y="66.4">10k</text>
<text x="253.7" y="71.5" transform="rotate(-90 253.7 71.5)">RST</text>
<text x="31.7" y="72.8">D+</text>
<text x="31.7" y="75.4">ID</text>
<text x="31.7" y="77.9">GND</text>
<text x="97.8" y="75.1">D2</text>
<text x="105.4" y="75.1">PA18_USB_ID</text>
<text x="105.4" y="72.6">USB_P</text>
<text x="176.5" y="77.7">PA14_RF_SSN</text>
<text x="176.5" y="72.6">PA15_MISO_RX</text>
<text x="176.5" y="75.1">PA12_MOSI_TX</text>
<text x="224.8" y="72.8">PA27_RF_NRES</text>
<text x="316.4" y="76.3">C10</text>
<text x="317.7" y="72.6">R30</text>
<text x="327.9" y="72.6">0R</text>
<text x="336.8" y="76.3">C12</text>
<text x="87.5" y="79.3">PMEG2005EL</text>
<text x="176.5" y="82.8">PA27_RF_NRES</text>
<text x="239.5" y="82.4" transform="rotate(-90 239.5 82.4)">SWCLK</text>
<text x="316.4" y="81.4">DNP</text>
<text x="336.8" y="81.4">DNP</text>
<text x="49.5" y="85.5">GND</text>
<text x="91.7" y="86.4">USB_ID/2.3A</text>
<text x="176.5" y="88.1">PB09_BOOT0</text>
<text x="240.8" y="87.9" transform="rotate(-90 240.8 87.9)">D1+</text>
<text x="312.4" y="88.1">GND</text>
<text x="332.7" y="88.1">GND</text>
<text x="67.3" y="95.7">D1</text>
<text x="208.5" y="93.2">R18DNP</text>
<text x="208.5" y="95.7">R19DNP</text>
<text x="224.8" y="95.7">PA15_MISO_RX</text>
<text x="224.8" y="93.2">PA12_MOSI_TX</text>
<text x="233.1" y="90.1" transform="rotate(-90 233.1 90.1)">D1- SWDIO</text>
<text x="353" y="93.2">GND</text>
<text x="48.5" y="101.7">C1</text>
<text x="67.3" y="98.2">PRTR5V0U2X,215</text>
<text x="208.5" y="98.2">R20</text>
<text x="208.5" y="100.8">R31</text>
<text x="214.3" y="98.2">0R</text>
<text x="214.3" y="100.8">0R</text>
<text x="224.8" y="98.2">PA13_SCK</text>
<text x="224.8" y="100.8">PA14_RF_SSN</text>
<text x="306.9" y="98">TP18</text>
<text x="48.5" y="106.8">4n7</text>
<text x="58.9" y="105.7">1M</text>
<text x="58.9" y="103.2">R1</text>
<text x="246.6" y="105.4">TP1</text>
<text x="246.6" y="107.9">TP2</text>
<text x="311.1" y="105.9">PA15_M</text>
<text x="311.1" y="103.3">PA12_M</text>
<text x="320.7" y="105.9">ISO_RX</text>
<text x="320.7" y="103.3">OSI_TX</text>
<text x="331.7" y="103.3">R32</text>
<text x="331.7" y="105.9">R34</text>
<text x="337.4" y="103.3">0R</text>
<text x="337.4" y="105.9">0R</text>
<text x="44.4" y="113.5">GND</text>
<text x="54.6" y="113.5">GND</text>
<text x="224.8" y="113.5">PB09_BOOT0</text>
<text x="242" y="113.2" transform="rotate(-90 242 113.2)">0</text>
<text x="246.6" y="113">TP3</text>
<text x="306.9" y="110.7">TP15</text>
<text x="242.8" y="119.8">R17</text>
<text x="246.6" y="115.5">TP4</text>
<text x="192.6" y="122.1" transform="rotate(-90 192.6 122.1)">VBATT/2.5A</text>
<text x="238" y="124.1" transform="rotate(-90 238 124.1)">GND</text>
<text x="242" y="120.3" transform="rotate(-90 242 120.3)">BOOT</text>
<text x="243.1" y="124.1">10k</text>
<text x="246.6" y="125.7">TP5</text>
<text x="190.5" y="130.3" transform="rotate(-90 190.5 130.3)">R9</text>
<text x="194.8" y="131.4" transform="rotate(-90 194.8 131.4)">680k</text>
<text x="246.6" y="128.2">TP6</text>
<text x="246.6" y="130.8">TP7</text>
<text x="87" y="133.5">C4</text>
<text x="95.2" y="133.5">20p</text>
<text x="105.4" y="133.5">PA00_XIN32</text>
<text x="176.5" y="133">PB08_AIN3</text>
<text x="324.5" y="132">ECC508</text>
<text x="336.5" y="137.6">PA08_S0_I2C_SDA</text>
<text x="88" y="141">32.768KHz</text>
<text x="97.3" y="138.6">Y1</text>
<text x="105.4" y="143.7">PA01_XOUT32</text>
<text x="182.1" y="141.3">100n</text>
<text x="182.1" y="138.5">C8</text>
<text x="193.3" y="141.2">330k</text>
<text x="193.3" y="138.4">R8</text>
<text x="336.5" y="140.1">PA09_S0_I2C_SCL</text>
<text x="77.5" y="146.5">GND</text>
<text x="87" y="146.2">C5</text>
<text x="95.2" y="146.2">20p</text>
<text x="176.5" y="149">GND</text>
<text x="189.2" y="149">GND</text>
<text x="254" y="146.5">CMWX1ZZABZ</text>
<text x="324.7" y="149.8">+3V3</text>
<text x="329.1" y="147.5">U3A</text>
<text x="276.8" y="154.1">GND</text>
<text x="330.2" y="158.8">YELLOW</text>
<text x="330.2" y="156.3">DL1</text>
<text x="329.4" y="165.4">330R</text>
<text x="329.4" y="162.9">R7</text>
<text x="87.2" y="173.9">+3V3</text>
<text x="314.8" y="173.2">2N7002T</text>
<text x="321.8" y="170.6">Q8</text>
<text x="334" y="172.9">PA20_TCC0-W6</text>
<text x="176.5" y="176.7">PA02_AIN0</text>
<text x="176.5" y="179.3">PA04_AIN4</text>
<text x="353.5" y="178.1">R33</text>
<text x="176.5" y="181.8">PA05_AIN5</text>
<text x="176.5" y="184.3">PA06_AIN6</text>
<text x="325.1" y="185.9">GND</text>
<text x="349.2" y="185.9">GND</text>
<text x="353.5" y="180.7">100k</text>
<text x="87.4" y="186.9" transform="rotate(-90 87.4 186.9)">10k</text>
<text x="89.9" y="186.9" transform="rotate(-90 89.9 186.9)">10k</text>
<text x="176.5" y="186.9">PA07_AIN7</text>
<text x="176.5" y="192">PA09_S0_I2C_SCL</text>
<text x="176.5" y="189.4">PA08_S0_I2C_SDA</text>
<text x="326" y="187.9">+3V3</text>
<text x="59.3" y="194.2">+3V3</text>
<text x="68.6" y="196.8">J2</text>
<text x="87.4" y="195.7" transform="rotate(-90 87.4 195.7)">R4</text>
<text x="89.9" y="195.7" transform="rotate(-90 89.9 195.7)">R5</text>
<text x="176.5" y="194.5">PA10_TCC0-W2</text>
<text x="176.5" y="197">PA11_TCC0-W3</text>
<text x="240" y="197">PA03_VREFA</text>
<text x="262.9" y="197">AREF</text>
<text x="277.6" y="194.2">J3</text>
<text x="299.2" y="194.2">J5</text>
<text x="326.1" y="197" transform="rotate(-90 326.1 197)">4k7</text>
<text x="328.6" y="197" transform="rotate(-90 328.6 197)">4k7</text>
<text x="105.4" y="199.6">PA31_SWDIO</text>
<text x="105.4" y="202.1">PA30_SWCLK</text>
<text x="176.5" y="202.1">PA17_S1_SCK</text>
<text x="176.5" y="199.6">PA16_S1_MOSI</text>
<text x="240" y="199.6">PA02_AIN0</text>
<text x="240" y="202.1">PB02_AIN10</text>
<text x="262.9" y="199.6">DAC0/A0</text>
<text x="262.9" y="202.1">A1</text>
<text x="311.6" y="198.2">+5V</text>
<text x="311.6" y="200.7">VIN</text>
<text x="311.6" y="203.3">+3V3</text>
<text x="68.6" y="209.7">DNP</text>
<text x="83.5" y="208.7">R2</text>
<text x="105.4" y="210">RESETN</text>
<text x="176.5" y="204.7">PA19_S1_MISO</text>
<text x="176.5" y="209.7">PA21_TCC0-W7</text>
<text x="176.5" y="207.2">PA20_TCC0-W6</text>
<text x="240" y="204.7">PB03_AIN11</text>
<text x="240" y="207.2">PA04_AIN4</text>
<text x="240" y="209.7">PA05_AIN5</text>
<text x="262.9" y="204.7">A2</text>
<text x="262.9" y="207.2">A3</text>
<text x="262.9" y="209.7">A4</text>
<text x="311.1" y="209.7">14 &lt;- TX</text>
<text x="311.1" y="207.2">RESET</text>
<text x="326.1" y="207.2" transform="rotate(-90 326.1 207.2)">R21</text>
<text x="328.6" y="207.2" transform="rotate(-90 328.6 207.2)">R22</text>
<text x="334" y="207.2">RESET#</text>
<text x="334" y="209.7">PB22_S5_TX</text>
<text x="82.1" y="213">330R</text>
<text x="176.5" y="212.3">PA22_TC4-W0</text>
<text x="176.5" y="214.8">PA23_TC4-W1</text>
<text x="240" y="212.3">PA06_AIN6</text>
<text x="240" y="214.8">PA07_AIN7</text>
<text x="262.9" y="212.3">A5</text>
<text x="262.9" y="214.8">A6</text>
<text x="311.1" y="212.3">13 -&gt; RX</text>
<text x="311.1" y="214.8">12 SCL</text>
<text x="334" y="212.3">PB23_S5_RX</text>
<text x="334" y="214.8">PA09_S0_I2C_SCL</text>
<text x="59.7" y="217.6">GND</text>
<text x="83.5" y="221.4">R3</text>
<text x="93.7" y="221.4">R6</text>
<text x="176.5" y="217.4">PB02_AIN10</text>
<text x="176.5" y="219.9">PB03_AIN11</text>
<text x="240" y="217.4">PA22_TC4-W0</text>
<text x="240" y="219.9">PA23_TC4-W1</text>
<text x="262.9" y="217.4">0</text>
<text x="262.9" y="219.9">1</text>
<text x="311.1" y="217.4">11 SDA</text>
<text x="311.1" y="219.9">10 MISO</text>
<text x="334" y="217.4">PA08_S0_I2C_SDA</text>
<text x="334" y="219.9">PA19_S1_MISO</text>
<text x="82.1" y="225.7">330R</text>
<text x="92.3" y="225.7">330R</text>
<text x="105.4" y="222.4">RESET#</text>
<text x="176.5" y="222.4">PB10_TCC0-W4</text>
<text x="176.5" y="225">PB11_TCC0-W5</text>
<text x="176.5" y="227.5">PB22_S5_TX</text>
<text x="240" y="222.4">PA10_TCC0-W2</text>
<text x="240" y="225">PA11_TCC0-W3</text>
<text x="240" y="227.5">PB10_TCC0-W4</text>
<text x="262.9" y="222.4">~2</text>
<text x="262.9" y="225">~3</text>
<text x="262.9" y="227.5">~4</text>
<text x="311.1" y="227.5">7</text>
<text x="311.1" y="225">8 MOSI</text>
<text x="311.1" y="222.4">9 SCK</text>
<text x="334" y="222.4">PA17_S1_SCK</text>
<text x="334" y="225">PA16_S1_MOSI</text>
<text x="334" y="227.5">PA21_TCC0-W7</text>
<text x="68.6" y="232.8" transform="rotate(-90 68.6 232.8)">PB1</text>
<text x="71.1" y="232.8" transform="rotate(-90 71.1 232.8)">RESET</text>
<text x="93.2" y="232.5">C3</text>
<text x="176.5" y="232.6">PA03_VREFA</text>
<text x="176.5" y="230">PB23_S5_RX</text>
<text x="240" y="230">PB11_TCC0-W5</text>
<text x="262.9" y="230">~5</text>
<text x="311.1" y="230">6</text>
<text x="334" y="230">PA20_TCC0-W6</text>
<text x="93.2" y="235">100n</text>
<text x="125.7" y="237.7">D21G18</text>
<text x="74.9" y="245.5">GND</text>
<text x="87.6" y="245.5">GND</text>
<text x="306" y="240.5">GND</text>
<text x="177" y="250.2">4u7</text>
<text x="177" y="247.7">C7</text>
<text x="189.7" y="250.2">100n</text>
<text x="189.7" y="247.7">C9</text>
<text x="171.4" y="258.2">GND</text>
<text x="184.1" y="258.2">GND</text>
</g>
<text font-size="2.5" fill="#800000" x="360.6" y="258.2">Arturo Guadalupi</text>
<g font-size="2.3" fill="#808000">
<text x="379.8" y="250.6" transform="rotate(-90 379.8 250.6)">Reference Designs ARE PROVIDED &quot;AS IS&quot; AND &quot;WITH ALL FAULTS. Arduino LLC DISCLAIMS ALL OTHER WARRANTIES, EXPRESS OR IMPLIED,</text>
<text x="382.3" y="250.6" transform="rotate(-90 382.3 250.6)">REGARDING PRODUCTS, INCLUDING BUT NOT LIMITED TO, ANY IMPLIED WARRANTIES OF MERCHANTABILITY OR FITNESS FOR A</text>
<text x="384.8" y="250.6" transform="rotate(-90 384.8 250.6)">PARTICULAR PURPOSE</text>
<text x="387.4" y="250.6" transform="rotate(-90 387.4 250.6)">Arduino LLC may make changes to specifications and product descriptions at any time, without notice. The Customer must not</text>
<text x="389.9" y="250.6" transform="rotate(-90 389.9 250.6)">rely on the absence or characteristics of any features or instructions marked &quot;reserved&quot; or &quot;undefined.&quot; Arduino LLC reserves</text>
<text x="392.4" y="250.6" transform="rotate(-90 392.4 250.6)">these for future definition and shall have no responsibility whatsoever for conflicts or incompatibilities arising from future changes to them.</text>
<text x="394.9" y="250.6" transform="rotate(-90 394.9 250.6)">The product information on the Web Site or Materials is subject to change without notice. Do not finalize a design with this info</text>
</g>
<g font-size="2.1" fill="#505050">
<text x="273.9" y="57.8" transform="rotate(-90 273.9 57.8)">4</text>
<text x="276.5" y="57.8" transform="rotate(-90 276.5 57.8)">32</text>
<text x="279" y="57.8" transform="rotate(-90 279 57.8)">48</text>
<text x="281.6" y="57.8" transform="rotate(-90 281.6 57.8)">5</text>
<text x="284.1" y="57.8" transform="rotate(-90 284.1 57.8)">6</text>
<text x="40.9" y="68.5">1</text>
<text x="40.9" y="71.1">2</text>
<text x="123" y="70">33</text>
<text x="128.1" y="71.1">PA24/USB_DM</text>
<text x="163.9" y="71.1">PA13</text>
<text x="171.8" y="70">22</text>
<text x="275.1" y="68.3" transform="rotate(-90 275.1 68.3)">VBUS</text>
<text x="277.6" y="68.2" transform="rotate(-90 277.6 68.2)">VREF</text>
<text x="285.2" y="66.8" transform="rotate(-90 285.2 66.8)">VRF</text>
<text x="40.9" y="73.6">3</text>
<text x="40.9" y="76.2">4</text>
<text x="123" y="75">27</text>
<text x="123" y="72.5">34</text>
<text x="128.1" y="76.2">PA18</text>
<text x="128.1" y="73.6">PA25/USB_DP</text>
<text x="163.9" y="76.2">PA12</text>
<text x="163.9" y="73.6">PA15</text>
<text x="171.8" y="75">21</text>
<text x="171.8" y="77.6">23</text>
<text x="171.8" y="72.5">24</text>
<text x="254.3" y="77.6">42</text>
<text x="254.3" y="72.5">34</text>
<text x="254.3" y="75">31</text>
<text x="261.4" y="73.6">MCU_NRST</text>
<text x="261.4" y="76.2">STSAFE_RST</text>
<text x="280.1" y="73.6" transform="rotate(-90 280.1 73.6)">VDD_TCX0</text>
<text x="282.7" y="73.1" transform="rotate(-90 282.7 73.1)">VDD_MCU</text>
<text x="293.1" y="73.6">ANT</text>
<text x="302" y="77.6">13</text>
<text x="302" y="72.5">26</text>
<text x="40.9" y="78.7">5</text>
<text x="61.9" y="80.1" transform="rotate(-90 61.9 80.1)">4</text>
<text x="163.9" y="78.7">PA14</text>
<text x="163.9" y="83.8">PA27</text>
<text x="171.8" y="82.7">39</text>
<text x="254.3" y="80.1">41</text>
<text x="261.4" y="81.2">PA13/SWDIO</text>
<text x="261.4" y="78.7">PA14/SWCLK</text>
<text x="292.4" y="83.8">DIO2</text>
<text x="292.4" y="81.2">DIO1</text>
<text x="292.4" y="78.7">DIO0</text>
<text x="302" y="82.7">8</text>
<text x="302" y="80.1">12</text>
<text x="75.3" y="87.7">2</text>
<text x="75.3" y="85.2">3</text>
<text x="163.9" y="86.3">PA28</text>
<text x="163.9" y="88.8">PB09</text>
<text x="171.8" y="85.2">41</text>
<text x="171.8" y="87.7">8</text>
<text x="255.5" y="87.7">2</text>
<text x="255.5" y="85.2">1</text>
<text x="261.4" y="88.8">PA11/USB-</text>
<text x="261.4" y="86.3">PA12/USB+</text>
<text x="292.4" y="86.3">DIO3</text>
<text x="292.4" y="88.8">DIO4</text>
<text x="302" y="85.2">9</text>
<text x="302" y="87.7">10</text>
<text x="61.9" y="94.7" transform="rotate(-90 61.9 94.7)">1</text>
<text x="254.3" y="92.8">14</text>
<text x="254.3" y="95.4">15</text>
<text x="261.4" y="93.9">PB15/MOSI</text>
<text x="292.4" y="91.4">DIO5</text>
<text x="302" y="90.3">11</text>
<text x="302" y="95.4">20</text>
<text x="254.3" y="97.9">16</text>
<text x="254.3" y="100.4">17</text>
<text x="261.4" y="96.5">PB14/MISO</text>
<text x="261.4" y="99">PB13/SCK</text>
<text x="261.4" y="101.5">PB12/SS</text>
<text x="280.7" y="99">PA5/ADC5/DAC2</text>
<text x="280.7" y="101.5">PA4/ADC4/DAC1</text>
<text x="287.7" y="96.5">PA8/MCO</text>
<text x="302" y="97.9">21</text>
<text x="302" y="100.4">22</text>
<text x="254.3" y="105.5">19</text>
<text x="261.4" y="106.6">PA11/TX1</text>
<text x="287" y="104.1">PA3/ADC3</text>
<text x="287" y="106.6">PA2/ADC2</text>
<text x="302" y="103">23</text>
<text x="302" y="105.5">24</text>
<text x="254.3" y="108">18</text>
<text x="254.3" y="113.1">36</text>
<text x="261.4" y="109.2">PA10/RX1</text>
<text x="286.3" y="109.2">PA0/WKUP</text>
<text x="302" y="108">33</text>
<text x="302" y="113.1">38</text>
<text x="254.3" y="115.7">35</text>
<text x="261.4" y="114.2">PB9/SDA1</text>
<text x="261.4" y="116.8">PB8/SCL1</text>
<text x="279.8" y="116.8">PB6/LPTIM1_ETR</text>
<text x="280.7" y="114.2">PB7/LPTIM1_IN2</text>
<text x="280.9" y="119.3">P57/LPTIM1_IN1</text>
<text x="302" y="115.7">39</text>
<text x="302" y="118.2">40</text>
<text x="254.3" y="120.7">43</text>
<text x="254.3" y="125.8">47</text>
<text x="261.4" y="121.9">BOOT0</text>
<text x="279.5" y="121.9">PB2/LPTIM1_OUT</text>
<text x="302" y="120.7">37</text>
<text x="302" y="125.8">29</text>
<text x="254.3" y="128.4">46</text>
<text x="254.3" y="130.9">45</text>
<text x="261.4" y="126.9">TCX0_OUT</text>
<text x="261.4" y="129.5">PH0-OSC_IN</text>
<text x="291.8" y="126.9">CRF3</text>
<text x="291.8" y="129.5">CRF2</text>
<text x="302" y="128.4">30</text>
<text x="302" y="130.9">28</text>
<text x="124.2" y="133.4">1</text>
<text x="128.1" y="134.6">PA00/XIN32</text>
<text x="163.9" y="134.6">PB08</text>
<text x="171.8" y="133.4">7</text>
<text x="261.4" y="132">PH1-OSC_OUT</text>
<text x="291.8" y="132">CRF1</text>
<text x="334.3" y="137.3">5</text>
<text x="124.2" y="143.6">2</text>
<text x="280.1" y="141.6" transform="rotate(-90 280.1 141.6)">GND</text>
<text x="327.2" y="138.4">SDA</text>
<text x="327.5" y="140.9">SCL</text>
<text x="334.3" y="139.8">6</text>
<text x="128.1" y="144.7">PA01/XOUT32</text>
<text x="279" y="150.7" transform="rotate(-90 279 150.7)">3*14</text>
<text x="163.9" y="177.7">PA02</text>
<text x="171.8" y="176.6">3</text>
<text x="171.8" y="179.2">9</text>
<text x="163.9" y="180.3">PA04</text>
<text x="163.9" y="182.8">PA05</text>
<text x="163.9" y="185.4">PA06</text>
<text x="171.8" y="181.7">10</text>
<text x="171.8" y="184.2">11</text>
<text x="163.9" y="187.9">PA07</text>
<text x="163.9" y="190.4">PA08</text>
<text x="171.8" y="186.8">12</text>
<text x="171.8" y="189.3">13</text>
<text x="171.8" y="191.9">14</text>
<text x="163.9" y="193">PA09</text>
<text x="163.9" y="195.5">PA10</text>
<text x="171.8" y="194.4">15</text>
<text x="171.8" y="196.9">16</text>
<text x="274.6" y="196.9">1</text>
<text x="303.3" y="196.9">14</text>
<text x="66.3" y="199.5">1</text>
<text x="66.3" y="202">3</text>
<text x="77.3" y="199.5">2</text>
<text x="77.3" y="202">4</text>
<text x="123" y="202">45</text>
<text x="123" y="199.5">46</text>
<text x="128.1" y="203.1">PA30/SWCLK</text>
<text x="128.1" y="200.6">PA31/SWDIO</text>
<text x="163.9" y="198">PA11</text>
<text x="163.9" y="200.6">PA16</text>
<text x="163.9" y="203.1">PA17</text>
<text x="171.8" y="199.5">25</text>
<text x="171.8" y="202">26</text>
<text x="274.6" y="199.5">2</text>
<text x="274.6" y="202">3</text>
<text x="303.3" y="202">12</text>
<text x="303.3" y="199.5">13</text>
<text x="66.3" y="204.6">5</text>
<text x="77.3" y="204.6">6</text>
<text x="123" y="209.6">40</text>
<text x="163.9" y="205.7">PA19</text>
<text x="163.9" y="208.2">PA20</text>
<text x="171.8" y="204.6">28</text>
<text x="171.8" y="207.1">29</text>
<text x="171.8" y="209.6">30</text>
<text x="274.6" y="204.6">4</text>
<text x="274.6" y="207.1">5</text>
<text x="274.6" y="209.6">6</text>
<text x="303.3" y="209.6">9</text>
<text x="303.3" y="207.1">10</text>
<text x="303.3" y="204.6">11</text>
<text x="128.1" y="210.7">RESETN</text>
<text x="163.9" y="210.7">PA21</text>
<text x="163.9" y="213.3">PA22</text>
<text x="163.9" y="215.8">PA23</text>
<text x="171.8" y="212.2">31</text>
<text x="171.8" y="214.7">32</text>
<text x="274.6" y="212.2">7</text>
<text x="274.6" y="214.7">8</text>
<text x="303.3" y="214.7">7</text>
<text x="303.3" y="212.2">8</text>
<text x="163.9" y="218.4">PB02</text>
<text x="163.9" y="220.9">PB03</text>
<text x="171.8" y="217.2">47</text>
<text x="171.8" y="219.8">48</text>
<text x="273.4" y="219.8">10</text>
<text x="274.6" y="217.2">9</text>
<text x="303.3" y="219.8">5</text>
<text x="303.3" y="217.2">6</text>
<text x="77.1" y="227.4" transform="rotate(-90 77.1 227.4)">6</text>
<text x="163.9" y="223.4">PB10</text>
<text x="163.9" y="226">PB11</text>
<text x="171.8" y="222.3">19</text>
<text x="171.8" y="224.9">20</text>
<text x="171.8" y="227.4">37</text>
<text x="273.4" y="222.3">11</text>
<text x="273.4" y="224.9">12</text>
<text x="273.4" y="227.4">13</text>
<text x="303.3" y="227.4">2</text>
<text x="303.3" y="224.9">3</text>
<text x="303.3" y="222.3">4</text>
<text x="163.9" y="233.6">PA03</text>
<text x="163.9" y="228.5">PB22</text>
<text x="163.9" y="231.1">PB23</text>
<text x="171.8" y="232.5">4</text>
<text x="171.8" y="229.9">38</text>
<text x="273.4" y="229.9">14</text>
<text x="303.3" y="229.9">1</text>
<text x="77.1" y="234.4" transform="rotate(-90 77.1 234.4)">5</text>
<text x="82.2" y="236.4" transform="rotate(-90 82.2 236.4)">1*4</text>
</g>
</svg>
